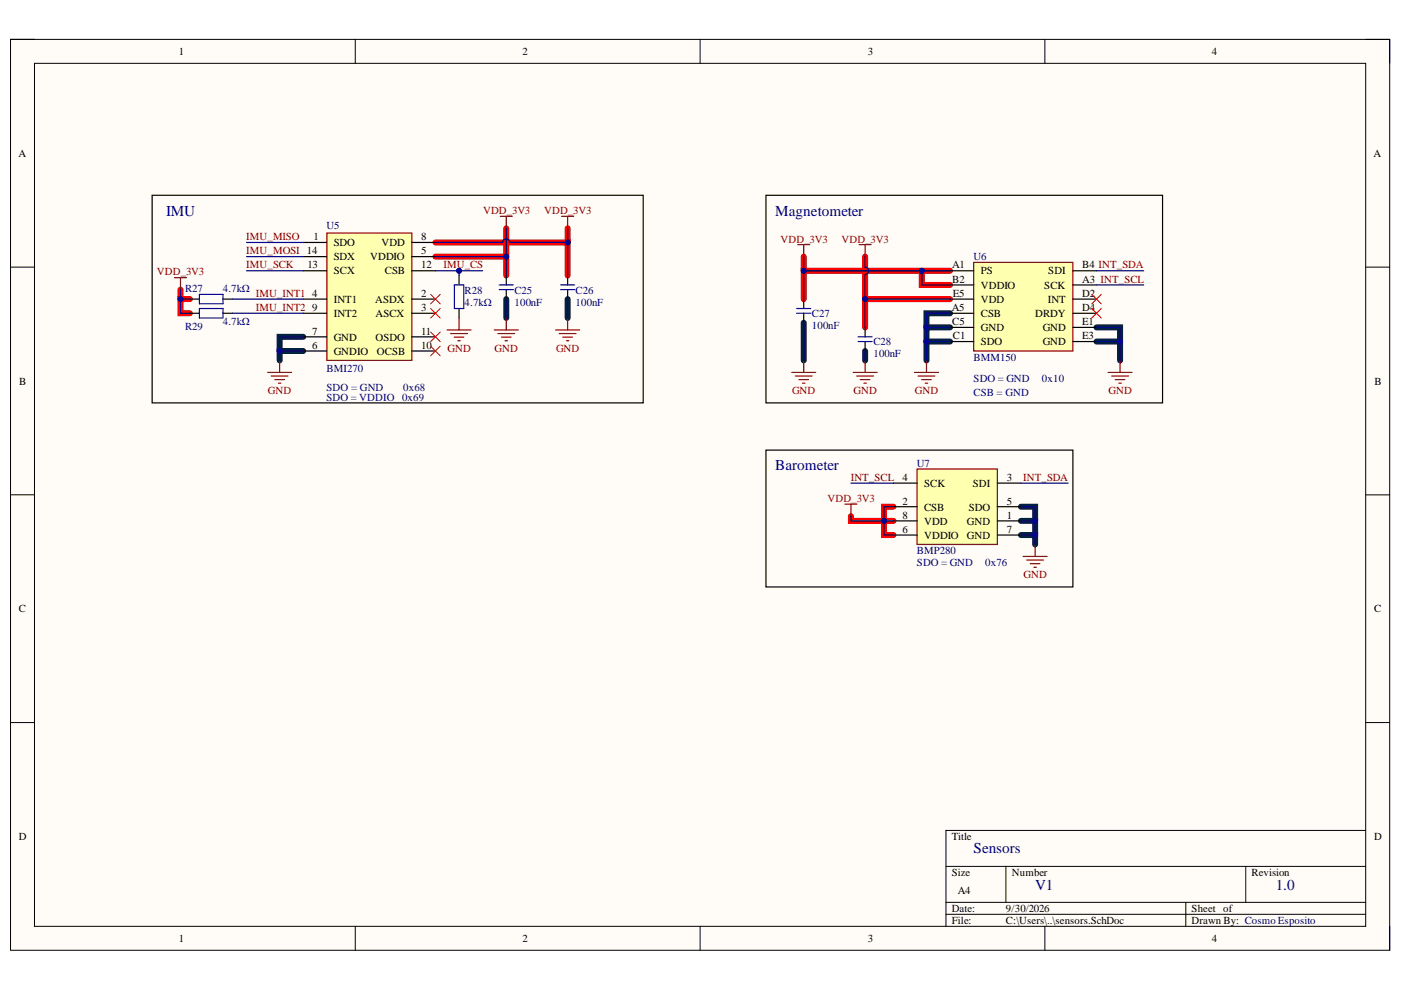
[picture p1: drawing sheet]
<svg xmlns="http://www.w3.org/2000/svg" width="297mm" height="210mm" viewBox="0 0 297 210" stroke-linecap="round" stroke-linejoin="round" font-family="sans-serif">
<path d="M2.2 8.4h292.4v193.1h-292.4z" fill-rule="evenodd" fill="#fffcf8"/>
<path d="M2.2 8.4h292.4v193.1h-292.4z" fill="none" stroke="#000" stroke-width=".21"/>
<path d="M7.3 13.4h282.3v183h-282.3z" fill-rule="evenodd" fill="#fffcf8"/>
<g fill="none" stroke="#000" stroke-width=".21">
<path d="M2.2 8.3h5.1M7.3 13.4h282.3v183h-282.3zM75.3 8.3v5.1M148.4 8.3v5.1M221.5 8.4v5M289.6 8.4h5v5M2.2 56.6h5.1M289.6 56.6h5M2.2 104.9h5.1M289.6 104.9h5M2.2 153.2h5.1M289.6 153.2h5"/>
<path d="M289.6 176.1h-89v20.3M75.3 196.4v5.1M148.4 196.4v5.1M200.6 183.7h89M200.6 191.3h89M200.6 193.9h89M213.3 183.7v7.6M221.5 196.4v5.1M251.4 191.3v5.1M264.1 183.7v7.6M294.6 196.4v5.1"/>
</g>
<g fill="none" stroke="#00213f" stroke-width="1.3">
<path d="M64.3 74.4h-5v2M64.3 71.4h-5v3M107.3 63.4v4M120.4 63.4v4M170.4 68.4v8M183.4 74.4v2M196.4 72.4h5M201.4 69.4h-5v7M201.4 66.4h-5v3M232.5 69.4h5v7M232.5 72.4h5M216.5 113.4h3v2"/>
<path d="M216.5 110.4h3v3M216.5 107.4h3v3"/>
</g>
<g fill="none" stroke="#f00" stroke-width="1.3">
<path d="M92.3 51.4h28.1v7M92.3 54.4h15M107.3 48.4v10M120.4 48.4v3M170.4 54.4v3M183.4 54.4v9h18M195.4 57.4v3h6M195.4 57.4h-25v6M195.4 57.4h6M38.3 61.4v2M40.3 63.4h-2v3h2M183.4 63.4v6"/>
<path d="M180.4 109.4v1h9M189.4 107.4h-2v6h2"/>
</g>
<path d="M194.4 99.4h17.1v16h-17.1z" fill-rule="evenodd" fill="#ffffb0"/>
<path d="M194.4 99.4h17.1v16h-17.1z" fill="none" stroke="#980000" stroke-width=".25"/>
<path d="M189.4 107.4h5M189.4 102.4h5M189.4 110.4h5M189.4 113.4h5M211.5 107.4h5M211.5 102.4h5M211.5 110.4h5M211.5 113.4h5" fill="none" stroke="#000" stroke-width=".25"/>
<path d="M69.3 49.4h18v27h-18z" fill-rule="evenodd" fill="#ffffb0"/>
<path d="M69.3 49.4h18v27h-18zM193.9 79h5.1M194.7 79.7h3.5M196.4 76.4v2.6M195.4 80.5h2M196.2 81.2h.5" fill="none" stroke="#800000" stroke-width=".25"/>
<g fill="none" stroke="#000" stroke-width=".25">
<path d="M64.3 51.4h5M64.3 54.4h5M64.3 57.4h5M87.3 51.4h5M87.3 54.4h5M87.3 57.4h5M97.3 58.4v2M64.3 63.4h5M64.3 66.4h5M64.3 74.4h5M64.3 71.4h5M87.3 63.4h5"/>
<path d="M87.3 66.4h5M87.3 74.4h5M87.3 71.4h5M97.3 65.4v2M170.4 63.4v2M170.4 66.4v2"/>
</g>
<path d="M96.3 60.4h2v5h-2zM168.9 65.4h3M168.9 66.4h3" fill="none" stroke="#00f" stroke-width=".25"/>
<path d="M206.4 55.6h21.1v18.8h-21.1z" fill-rule="evenodd" fill="#ffffb0"/>
<g fill="none" stroke="#800000" stroke-width=".25">
<path d="M37 58.9h2.5M38.3 58.9v2.5M106.1 45.9h2.5M107.3 45.9v2.5M119.1 45.9h2.5M120.4 45.9v2.5M169.1 51.9h2.6M170.4 51.9v2.5M182.1 51.9h2.6M183.4 51.9v2.5M206.4 55.6h21.1v18.8h-21.1zM56.7 79h5.1"/>
<path d="M57.5 79.7h3.6M59.3 76.4v2.6M94.8 70h5.1M95.5 70.7h3.6M96.3 71.5h2M97.1 72.2h.5M97.3 67.4v2.6M104.8 70h5.1M105.6 70.7h3.5M106.3 71.5h2.1M107.1 72.2h.5M107.3 67.4v2.6"/>
<path d="M117.8 70h5.1M118.6 70.7h3.5M119.3 71.5h2.1M120.1 72.2h.5M120.4 67.4v2.6M167.9 79h5M168.6 79.7h3.6M170.4 76.4v2.6M180.9 79h5.1M181.6 79.7h3.6M183.4 76.4v2.6M234.9 79h5.1"/>
<path d="M235.7 79.7h3.6M237.5 76.4v2.6M58.3 80.5h2M59 81.2h.5M169.4 80.5h2M170.2 81.2h.5M182.4 80.5h2M183.2 81.2h.5M236.5 80.5h2M237.2 81.2h.5M179.1 106.9h2.6M180.4 106.9v2.5"/>
<path d="M216.9 118h5.1M217.7 118.7h3.5M218.4 119.5h2.1M219.5 115.4v2.6M219.2 120.3h.5"/>
</g>
<g fill="none" stroke="#000" stroke-width=".25">
<path d="M32.3 41.4h104.1v44h-104.1zM107.3 58.4v2M120.4 58.4v2M162.4 41.4h84.1v44h-84.1zM201.4 57.4h5M227.5 57.4h5M40.3 66.4h2M40.3 63.4h2M47.3 66.4h2M47.3 63.4h2M107.3 61.4v2M120.4 61.4v2"/>
<path d="M183.4 69.4v2M183.4 72.4v2M201.4 60.4h5M201.4 66.4h5M201.4 72.4h5M201.4 69.4h5M201.4 63.4h5M227.5 60.4h5M227.5 66.4h5M227.5 72.4h5M227.5 69.4h5M227.5 63.4h5"/>
<path d="M162.4 95.4h65.1v29.1h-65.1z"/>
</g>
<path d="M42.3 62.4h5v2h-5zM42.3 65.4h5v2h-5zM105.8 61.4h3M105.8 60.4h3M118.9 61.4h3M118.9 60.4h3M181.9 72.4h3M181.9 71.4h3" fill="none" stroke="#00f" stroke-width=".25"/>
<path d="M91.3 70.4l2 2M91.3 73.4l2 2M91.3 65.4l2 2M91.3 62.4l2 2M93.3 70.4l-2 2M93.3 73.4l-2 2M93.3 65.4l-2 2M93.3 62.4l-2 2M231.5 65.4l2 2M233.5 65.4l-2 2" fill="none" stroke="#f00" stroke-width=".21"/>
<path d="M196.4 72.4h5" fill="none" stroke="#000080" stroke-width=".25"/>
<circle cx="196.4" cy="72.4" r=".51" fill="#000080"/>
<circle cx="196.4" cy="72.4" r=".51" fill="none" stroke="#000080" stroke-width=".21"/>
<path d="M232.5 72.4h5" fill="none" stroke="#000080" stroke-width=".25"/>
<circle cx="237.5" cy="72.4" r=".51" fill="#000080"/>
<circle cx="237.5" cy="72.4" r=".51" fill="none" stroke="#000080" stroke-width=".21"/>
<path d="M232.5 69.4h5v7" fill="none" stroke="#000080" stroke-width=".25"/>
<circle cx="237.5" cy="72.4" r=".51" fill="#000080"/>
<circle cx="237.5" cy="72.4" r=".51" fill="none" stroke="#000080" stroke-width=".21"/>
<path d="M201.4 69.4h-5v7" fill="none" stroke="#000080" stroke-width=".25"/>
<circle cx="196.4" cy="69.4" r=".51" fill="#000080"/>
<circle cx="196.4" cy="69.4" r=".51" fill="none" stroke="#000080" stroke-width=".21"/>
<circle cx="196.4" cy="72.4" r=".51" fill="#000080"/>
<circle cx="196.4" cy="72.4" r=".51" fill="none" stroke="#000080" stroke-width=".21"/>
<path d="M195.4 57.4h6" fill="none" stroke="#000080" stroke-width=".25"/>
<circle cx="195.4" cy="57.4" r=".51" fill="#000080"/>
<circle cx="195.4" cy="57.4" r=".51" fill="none" stroke="#000080" stroke-width=".21"/>
<path d="M195.4 57.4v3h6" fill="none" stroke="#000080" stroke-width=".25"/>
<circle cx="195.4" cy="57.4" r=".51" fill="#000080"/>
<circle cx="195.4" cy="57.4" r=".51" fill="none" stroke="#000080" stroke-width=".21"/>
<path d="M195.4 57.4h-25v6M170.4 68.4v8M183.4 74.4v2" fill="none" stroke="#000080" stroke-width=".25"/>
<circle cx="195.4" cy="57.4" r=".51" fill="#000080"/>
<circle cx="195.4" cy="57.4" r=".51" fill="none" stroke="#000080" stroke-width=".21"/>
<circle cx="170.4" cy="57.4" r=".51" fill="#000080"/>
<circle cx="170.4" cy="57.4" r=".51" fill="none" stroke="#000080" stroke-width=".21"/>
<path d="M232.5 57.4h10M201.4 66.4h-5v3M232.5 60.4h10" fill="none" stroke="#000080" stroke-width=".25"/>
<circle cx="196.4" cy="69.4" r=".51" fill="#000080"/>
<circle cx="196.4" cy="69.4" r=".51" fill="none" stroke="#000080" stroke-width=".21"/>
<path d="M64.3 74.4h-5v2" fill="none" stroke="#000080" stroke-width=".25"/>
<circle cx="59.3" cy="74.4" r=".51" fill="#000080"/>
<circle cx="59.3" cy="74.4" r=".51" fill="none" stroke="#000080" stroke-width=".21"/>
<path d="M64.3 71.4h-5v3" fill="none" stroke="#000080" stroke-width=".25"/>
<circle cx="59.3" cy="74.4" r=".51" fill="#000080"/>
<circle cx="59.3" cy="74.4" r=".51" fill="none" stroke="#000080" stroke-width=".21"/>
<path d="M52.3 51.4h12M52.3 54.4h12M52.3 57.4h12M97.3 57.4v1" fill="none" stroke="#000080" stroke-width=".25"/>
<circle cx="97.3" cy="57.4" r=".51" fill="#000080"/>
<circle cx="97.3" cy="57.4" r=".51" fill="none" stroke="#000080" stroke-width=".21"/>
<path d="M92.3 57.4h10" fill="none" stroke="#000080" stroke-width=".25"/>
<circle cx="97.3" cy="57.4" r=".51" fill="#000080"/>
<circle cx="97.3" cy="57.4" r=".51" fill="none" stroke="#000080" stroke-width=".21"/>
<path d="M92.3 54.4h15M107.3 63.4v4M120.4 63.4v4" fill="none" stroke="#000080" stroke-width=".25"/>
<circle cx="107.3" cy="54.4" r=".51" fill="#000080"/>
<circle cx="107.3" cy="54.4" r=".51" fill="none" stroke="#000080" stroke-width=".21"/>
<path d="M107.3 48.4v10" fill="none" stroke="#000080" stroke-width=".25"/>
<circle cx="107.3" cy="54.4" r=".51" fill="#000080"/>
<circle cx="107.3" cy="54.4" r=".51" fill="none" stroke="#000080" stroke-width=".21"/>
<path d="M49.3 63.4h15M49.3 66.4h15M180.4 102.4h9M216.5 113.4h3v2M216.5 102.4h10" fill="none" stroke="#000080" stroke-width=".25"/>
<circle cx="219.5" cy="113.4" r=".51" fill="#000080"/>
<circle cx="219.5" cy="113.4" r=".51" fill="none" stroke="#000080" stroke-width=".21"/>
<path d="M216.5 110.4h3v3" fill="none" stroke="#000080" stroke-width=".25"/>
<circle cx="219.5" cy="110.4" r=".51" fill="#000080"/>
<circle cx="219.5" cy="110.4" r=".51" fill="none" stroke="#000080" stroke-width=".21"/>
<circle cx="219.5" cy="113.4" r=".51" fill="#000080"/>
<circle cx="219.5" cy="113.4" r=".51" fill="none" stroke="#000080" stroke-width=".21"/>
<path d="M216.5 107.4h3v3" fill="none" stroke="#000080" stroke-width=".25"/>
<circle cx="219.5" cy="110.4" r=".51" fill="#000080"/>
<circle cx="219.5" cy="110.4" r=".51" fill="none" stroke="#000080" stroke-width=".21"/>
<path d="M180.4 109.4v1h9" fill="none" stroke="#000080" stroke-width=".25"/>
<circle cx="187.4" cy="110.4" r=".51" fill="#000080"/>
<circle cx="187.4" cy="110.4" r=".51" fill="none" stroke="#000080" stroke-width=".21"/>
<path d="M189.4 107.4h-2v3" fill="none" stroke="#000080" stroke-width=".25"/>
<circle cx="187.4" cy="110.4" r=".51" fill="#000080"/>
<circle cx="187.4" cy="110.4" r=".51" fill="none" stroke="#000080" stroke-width=".21"/>
<path d="M187.4 110.4v3h2" fill="none" stroke="#000080" stroke-width=".25"/>
<circle cx="187.4" cy="110.4" r=".51" fill="#000080"/>
<circle cx="187.4" cy="110.4" r=".51" fill="none" stroke="#000080" stroke-width=".21"/>
<path d="M183.4 63.4v6" fill="none" stroke="#000080" stroke-width=".25"/>
<circle cx="183.4" cy="63.4" r=".51" fill="#000080"/>
<circle cx="183.4" cy="63.4" r=".51" fill="none" stroke="#000080" stroke-width=".21"/>
<path d="M183.4 54.4v2.3a.76 .76 0 0 1 .8 .7 .76 .76 0 0 1-.8 .8v5.2h18" fill="none" stroke="#000080" stroke-width=".25"/>
<circle cx="183.4" cy="63.4" r=".51" fill="#000080"/>
<circle cx="183.4" cy="63.4" r=".51" fill="none" stroke="#000080" stroke-width=".21"/>
<path d="M120.4 48.4v3" fill="none" stroke="#000080" stroke-width=".25"/>
<circle cx="120.4" cy="51.4" r=".51" fill="#000080"/>
<circle cx="120.4" cy="51.4" r=".51" fill="none" stroke="#000080" stroke-width=".21"/>
<path d="M92.3 51.4h14.3a.76 .76 0 0 1 .7-.8 .76 .76 0 0 1 .8 .8h12.3v7" fill="none" stroke="#000080" stroke-width=".25"/>
<circle cx="120.4" cy="51.4" r=".51" fill="#000080"/>
<circle cx="120.4" cy="51.4" r=".51" fill="none" stroke="#000080" stroke-width=".21"/>
<path d="M38.3 61.4v2" fill="none" stroke="#000080" stroke-width=".25"/>
<circle cx="38.3" cy="63.4" r=".51" fill="#000080"/>
<circle cx="38.3" cy="63.4" r=".51" fill="none" stroke="#000080" stroke-width=".21"/>
<path d="M40.3 63.4h-2v3h2" fill="none" stroke="#000080" stroke-width=".25"/>
<circle cx="38.3" cy="63.4" r=".51" fill="#000080"/>
<circle cx="38.3" cy="63.4" r=".51" fill="none" stroke="#000080" stroke-width=".21"/>
<path d="M170.4 54.4v3" fill="none" stroke="#000080" stroke-width=".25"/>
<circle cx="170.4" cy="57.4" r=".51" fill="#000080"/>
<circle cx="170.4" cy="57.4" r=".51" fill="none" stroke="#000080" stroke-width=".21"/>
<path d="M231.5 62.4l2 2M233.5 62.4l-2 2" fill="none" stroke="#f00" stroke-width=".21"/>
<g font-size="3.2" fill="#000080">
<text x="35.2" y="45.8">IMU</text>
<text x="164.4" y="45.8">Magnetometer</text>
<text x="164.4" y="99.7">Barometer</text>
<text x="206.4" y="180.8">Sensors</text>
<text x="219.5" y="188.8">V1</text>
<text x="270.5" y="188.8">1.0</text>
</g>
<g font-size="2.3">
<text x="37.9" y="11.7">1</text>
<text x="110.8" y="11.7">2</text>
<text x="184" y="11.7">3</text>
<text x="257" y="11.7">4</text>
<text x="3.9" y="33.3">A</text>
<text x="291.2" y="33.3">A</text>
<text x="66.4" y="50.9">1</text>
<text x="70.8" y="52.2">SDO</text>
<text x="80.9" y="52.2">VDD</text>
<text x="89.3" y="54">5</text>
<text x="89.3" y="50.9">8</text>
<text x="65.2" y="56.9">13</text>
<text x="70.8" y="58.2">SCX</text>
<text x="70.8" y="55.2">SDX</text>
<text x="78.5" y="55.2">VDDIO</text>
<text x="81.6" y="58.2">CSB</text>
<text x="89.3" y="56.9">12</text>
<text x="201.9" y="56.9">A1</text>
<text x="201.9" y="60">B2</text>
<text x="208" y="58.2">PS</text>
<text x="222.3" y="58.2">SDI</text>
<text x="229.5" y="60">A3 INT_SCL</text>
<text x="229.5" y="56.9">B4 INT_SDA</text>
<text x="66.2" y="62.9">4</text>
<text x="66.2" y="66">9</text>
<text x="70.8" y="64.2">INT1</text>
<text x="79.6" y="64.2">ASDX</text>
<text x="89.3" y="62.9">2</text>
<text x="89.3" y="66">3</text>
<text x="201.8" y="66">A5</text>
<text x="202" y="62.9">E5</text>
<text x="208" y="61.2">VDDIO</text>
<text x="208" y="64.2">VDD</text>
<text x="221.4" y="61.2">SCK</text>
<text x="222.2" y="64.2">INT</text>
<text x="229.5" y="62.9">D2</text>
<text x="229.5" y="66">D4</text>
<text x="66.2" y="71">7</text>
<text x="70.8" y="67.2">INT2</text>
<text x="79.6" y="67.2">ASCX</text>
<text x="89.3" y="71">11</text>
<text x="201.9" y="68.9">C5</text>
<text x="202" y="72">C1</text>
<text x="208" y="67.2">CSB</text>
<text x="208" y="70.2">GND</text>
<text x="219.5" y="67.2">DRDY</text>
<text x="221.1" y="70.2">GND</text>
<text x="229.5" y="68.9">E1</text>
<text x="229.5" y="72">E3</text>
<text x="66.2" y="73.9">6</text>
<text x="70.8" y="75.2">GNDIO</text>
<text x="70.8" y="72.2">GND</text>
<text x="79.6" y="72.2">OSDO</text>
<text x="79.9" y="75.2">OCSB</text>
<text x="89.3" y="73.9">10</text>
<text x="208" y="73.2">SDO</text>
<text x="221.1" y="73.2">GND</text>
<text x="4.1" y="81.5">B</text>
<text x="291.4" y="81.5">B</text>
<text x="191.4" y="101.9">4</text>
<text x="213.5" y="101.9">3</text>
<text x="191.4" y="107">2</text>
<text x="195.9" y="103.2">SCK</text>
<text x="206.3" y="103.2">SDI</text>
<text x="213.5" y="107">5</text>
<text x="191.4" y="110">8</text>
<text x="191.4" y="113">6</text>
<text x="195.9" y="108.3">CSB</text>
<text x="195.9" y="111.2">VDD</text>
<text x="205" y="111.2">GND</text>
<text x="205.4" y="108.3">SDO</text>
<text x="213.5" y="110">1</text>
<text x="213.5" y="113">7</text>
<text x="195.9" y="114.3">VDDIO</text>
<text x="205" y="114.3">GND</text>
<text x="4" y="129.8">C</text>
<text x="291.3" y="129.8">C</text>
<text x="4" y="178.1">D</text>
<text x="201.8" y="178.1">Title</text>
<text x="291.3" y="178.1">D</text>
<text x="201.8" y="185.7">Size</text>
<text x="214.6" y="185.7">Number</text>
<text x="265.3" y="185.7">Revision</text>
<text x="203" y="189.6">A4</text>
<text x="201.8" y="193.4">Date:</text>
<text x="201.8" y="195.9">File:</text>
<text x="213.3" y="193.4">9/30/2026</text>
<text x="213.3" y="195.9">C:\Users\..\sensors.SchDoc</text>
<text x="252.6" y="193.4">Sheet of</text>
<text x="252.6" y="195.9">Drawn By: Cosmo Esposito</text>
<text x="37.9" y="199.7">1</text>
<text x="110.8" y="199.7">2</text>
<text x="184" y="199.7">3</text>
<text x="257" y="199.7">4</text>
</g>
<g font-size="2.3" fill="#800000">
<text x="102.4" y="45.4">VDD_3V3</text>
<text x="115.4" y="45.4">VDD_3V3</text>
<text x="52.2" y="50.9">IMU_MISO</text>
<text x="52.2" y="54">IMU_MOSI 14</text>
<text x="165.5" y="51.4">VDD_3V3</text>
<text x="178.4" y="51.4">VDD_3V3</text>
<text x="33.3" y="58.4">VDD_3V3</text>
<text x="52.2" y="56.9">IMU_SCK</text>
<text x="94" y="56.9">IMU_CS</text>
<text x="54.3" y="62.9">IMU_INT1</text>
<text x="54.3" y="66">IMU_INT2</text>
<text x="94.9" y="74.6">GND</text>
<text x="104.9" y="74.6">GND</text>
<text x="117.9" y="74.6">GND</text>
<text x="56.8" y="83.6">GND</text>
<text x="167.9" y="83.6">GND</text>
<text x="181" y="83.6">GND</text>
<text x="194" y="83.6">GND</text>
<text x="235" y="83.6">GND</text>
<text x="180.4" y="101.9">INT_SCL</text>
<text x="216.9" y="101.9">INT_SDA</text>
<text x="175.5" y="106.4">VDD_3V3</text>
<text x="217" y="122.6">GND</text>
</g>
<g font-size="2.3" fill="#000080">
<text x="69.2" y="48.5">U5</text>
<text x="206.4" y="55.1">U6</text>
<text x="39.3" y="61.9">R27</text>
<text x="47.2" y="61.9">4.7kΩ</text>
<text x="98.5" y="62.2">R28</text>
<text x="98.5" y="64.8">4.7kΩ</text>
<text x="109.1" y="62.2">C25</text>
<text x="109.1" y="64.8">100nF</text>
<text x="122" y="62.2">C26</text>
<text x="122" y="64.8">100nF</text>
<text x="39.3" y="69.9">R29</text>
<text x="47.2" y="68.9">4.7kΩ</text>
<text x="172.2" y="67.2">C27</text>
<text x="172.2" y="69.8">100nF</text>
<text x="185.2" y="73.2">C28</text>
<text x="185.2" y="75.8">100nF</text>
<text x="206.4" y="76.5">BMM150</text>
<text x="69.2" y="78.9">BMI270</text>
<text x="69.2" y="83">SDO = GND</text>
<text x="85.5" y="83">0x68</text>
<text x="206.4" y="80.9">SDO = GND</text>
<text x="206.4" y="84">CSB = GND</text>
<text x="220.9" y="80.9">0x10</text>
<text x="69.2" y="84.9">SDO = VDDIO 0x69</text>
<text x="194.4" y="99">U7</text>
<text x="194.4" y="117.5">BMP280</text>
<text x="194.4" y="119.9">SDO = GND</text>
<text x="208.9" y="119.9">0x76</text>
</g>
</svg>
